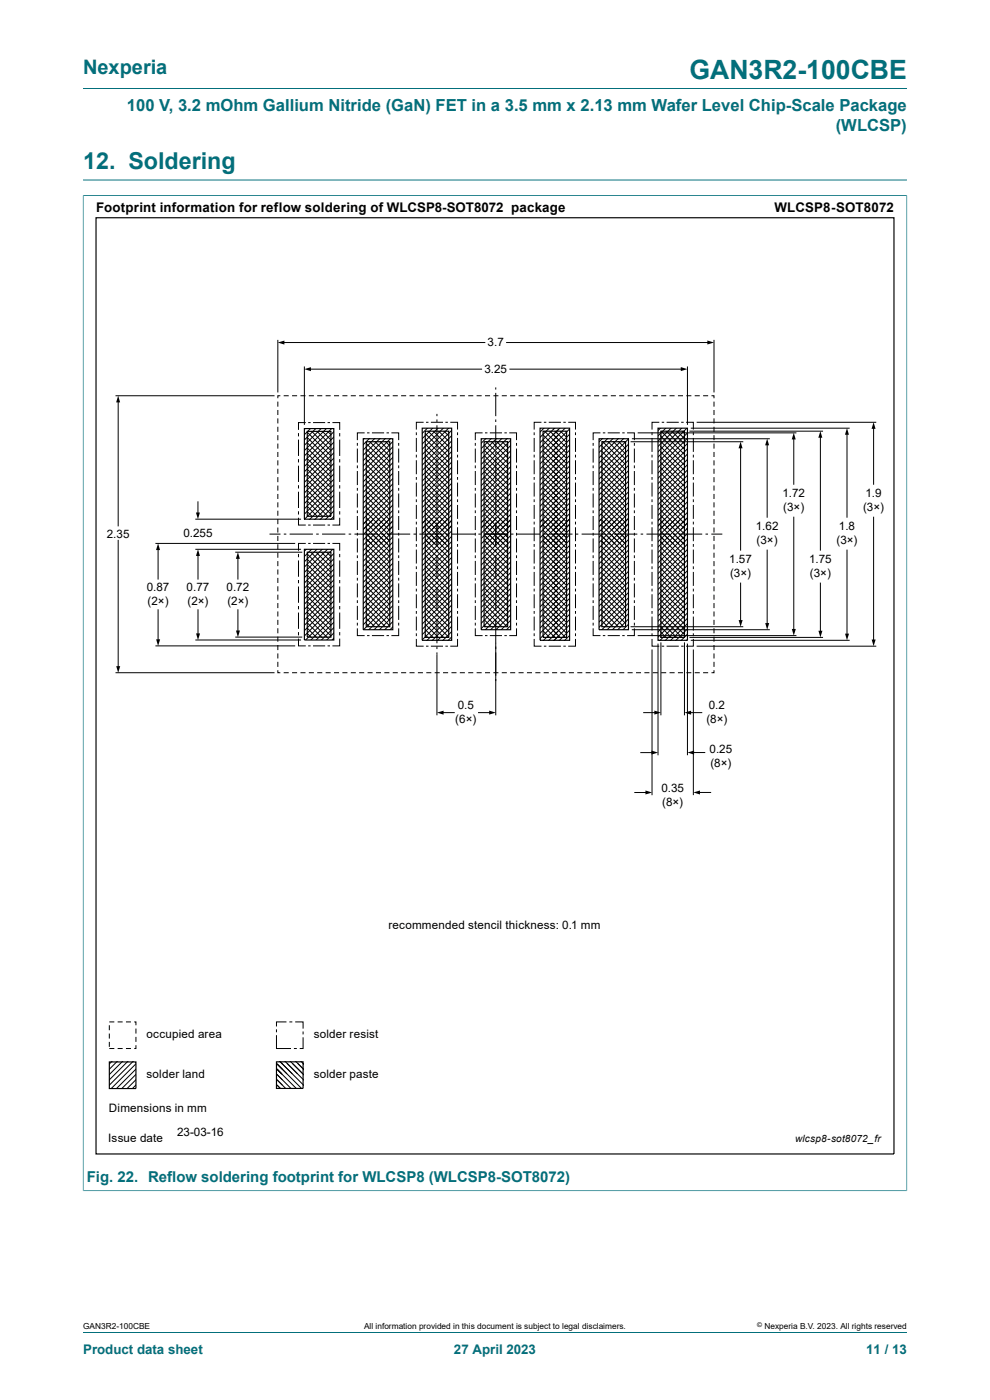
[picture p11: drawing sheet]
<svg xmlns="http://www.w3.org/2000/svg" width="210mm" height="297mm" viewBox="0 0 210 297" stroke-linecap="round" stroke-linejoin="round" font-family="sans-serif">
<path d="M17.6 18.8h174.8M17.6 38.2h174.8M17.6 41.5h174.8M17.6 41.4v211.3M192.4 41.4v211.3M17.6 252.6h174.8M17.6 282.6h174.8" fill="none" stroke="#036f7b" stroke-width=".21"/>
<g fill="none" stroke="#000" stroke-width=".25">
<path d="M20.4 46.2h169.2v198.6h-169.2zM64.6 90.9h6.2v19.2h-6.2zM65.2 91.5h5v18h-5zM77.1 93.1h6.2v40.5h-6.2zM77.7 93.7h5v39.3h-5zM89.6 90.8h6.2v45h-6.2zM90.2 91.5h5v43.7h-5zM102.1 93.1h6.2v40.5h-6.2zM102.7 93.7h5v39.3h-5zM114.6 90.8h6.2v45h-6.2zM115.2 91.5h5v43.7h-5zM127.1 93.1h6.2v40.5h-6.2z"/>
<path d="M127.7 93.7h5v39.3h-5zM139.6 90.8h6.2v45h-6.2zM140.2 91.5h5v43.7h-5zM64.6 116.5h6.2v19.3h-6.2zM65.2 117.1h5v18.1h-5zM23.2 225.3h5.6v5.6h-5.6zM58.6 225.3h5.7v5.6h-5.7z"/>
</g>
<g fill="none" stroke="#000" stroke-width=".21">
<path d="M58.9 72.1v11.1M60 72.7h42.8M64.6 77.7v12.4M65.7 78.3h36.5M107.5 72.7h42.8M108.2 78.3h36.5M145.8 77.7v12.4M151.5 72.1v11.1M24.5 84h33.7M25.1 85.1v26.5M58.9 85.2v1.1M58.9 87v1"/>
<path d="M58.9 88.8v1M58.9 90.5v1.1M58.9 92.3v1.1M58.9 94.1v1.1M58.9 95.9v1M58.9 97.7v1M58.9 99.4v1.1M59.5 84h-.6v.5M60.2 84h1M62 84h1M63.3 91.9v.7M63.3 93.3v3.4"/>
<path d="M63.3 97.4v.7M63.3 98.8v3.4M63.7 84h1.1M64.8 90.9l-.3 .2M64.9 89.6h-1.6v1.6M65.1 91.6l5.1 5.2M65.1 92.8l5.1 5.1M65.1 93.9l5.1 5.1M65.1 95l5.1 5.1M65.1 96.1l5.1 5.1M65.1 97.3l5.1 5.1M65.1 98.4l5.1 5.1"/>
<path d="M65.1 99.5l5.1 5.1M65.4 89.6h.5M65.5 84h1.1M65.9 90.9l-1.4 1.4M66.1 91.5l4.1 4.1M66.4 89.6h2.6M67 90.9l-2.5 2.5M67.2 91.5l3 3M67.3 84h1.1M68.2 90.9l-3.7 3.6M68.3 91.5l1.9 1.9M69.1 84h1"/>
<path d="M69.3 90.9l-4.8 4.7M69.4 91.5l.8 .8M69.5 89.6h.5M70.4 90.9l-5.9 5.9M70.5 89.6h1.6v1.6M70.9 84h1M70.9 91.5l-6.4 6.4M70.9 92.7l-6.4 6.3M70.9 93.8l-6.4 6.3M70.9 94.9l-6.4 6.4M70.9 96l-6.4 6.4M70.9 97.2l-6.4 6.3"/>
<path d="M70.9 98.3l-6.4 6.3M70.9 99.4l-6.4 6.3M72.1 91.9v.7M72.1 93.3v3.4M72.1 97.4v.7M72.1 98.8v3.4M72.6 84h1.1M74.4 84h1.1M75.8 94v.6M75.8 95.2v2.9M75.8 98.7v.6M75.8 99.9v3"/>
<path d="M76.2 84h1.1M77.2 93l-.2 .3M77.3 91.8h-1.5v1.6M77.6 99.6l5.1 5.1M77.6 94l5.1 5.1M77.6 95.2l5.1 5.1M77.6 96.3l5.1 5.1M77.6 97.4l5.1 5.1M77.6 98.5l5.1 5.1M77.9 91.8h.5M78 84h1M78.4 93l-1.4 1.4"/>
<path d="M78.4 93.7l4.3 4.3M78.9 91.8h2.6M79.5 93l-2.5 2.5M79.5 93.7l3.2 3.2M79.7 84h1.1M80.6 93l-3.6 3.6M80.6 93.7l2.1 2.1M81.5 84h1.1M81.7 93l-4.7 4.7M81.8 93.7l.9 .9M82 91.8h.5M82.9 93l-5.9 5.9"/>
<path d="M83 91.8h1.6v1.6M83.3 84h1.1M83.4 93.6l-6.4 6.4M83.4 94.8l-6.4 6.3M83.4 95.9l-6.4 6.3M83.4 97l-6.4 6.4M83.4 98.1l-6.4 6.4M83.4 99.2l-6.4 6.4M84.6 94v.6M84.6 95.2v2.9M84.6 98.7v.6M84.6 99.9v3"/>
<path d="M85.1 84h1.1M86.9 84h1M88.3 91.7v.6M88.3 92.9v3M88.3 96.5v.6M88.3 97.6v3M88.6 84h1.1M89.6 90.8l-.1 .1M89.9 89.6h-1.6v1.5M90.1 91.9l5.1 5.1M90.1 93.1l5.1 5.1M90.1 94.2l5.1 5.1"/>
<path d="M90.1 95.3l5.1 5.1M90.1 96.4l5.1 5.1M90.1 97.6l5.1 5M90.1 98.7l5.1 5.1M90.1 99.8l5.1 5.1M90.4 89.6h.5M90.4 84h1.1M90.7 90.8l-1.2 1.2M90.8 91.4l4.4 4.5M91.4 89.6h2.6M91.8 90.8l-2.3 2.3M91.9 91.4l3.3 3.4"/>
<path d="M92.2 84h1.1M92.7 87.8v.5M92.7 89v.5M92.7 90.2v5M92.7 95.9v.5M92.7 97.1v4.9M93 90.8l-3.5 3.4M93 91.4l2.2 2.3M94 84h1.1M94.1 90.8l-4.6 4.6M94.1 91.4l1.1 1.1M94.5 89.6h.5"/>
<path d="M95.2 90.8l-5.7 5.7M95.5 89.6h1.6v1.5M95.8 84h1M95.9 91.3l-6.4 6.3M95.9 92.4l-6.4 6.3M95.9 93.5l-6.4 6.3M95.9 94.6l-6.4 6.4M95.9 95.7l-6.4 6.4M95.9 96.9l-6.4 6.3M95.9 98l-6.4 6.3M95.9 99.1l-6.4 6.4M97.1 91.7v.6"/>
<path d="M97.1 92.9v3M97.1 96.5v.6M97.1 97.6v3M97.5 84h1.1M99.3 84h1.1M100.8 94v.6M100.8 95.2v2.9M100.8 98.7v.6M100.8 99.9v3M101.1 84h1.1M102.4 91.8h-1.6v1.6M102.6 94.3l5.1 5.1"/>
<path d="M102.6 95.4l5.1 5.1M102.6 96.6l5.1 5.1M102.6 97.7l5.1 5.1M102.6 98.8l5.1 5.1M102.6 99.9l5.1 5.1M102.9 91.8h.5M102.9 84h1M103.1 93l-1.1 1.1M103.1 93.7l4.6 4.6M103.9 91.8h2.6M104.2 93l-2.2 2.2M104.2 93.7l3.5 3.5"/>
<path d="M104.7 84h1M105.2 82.2v.4M105.2 83.3v5M105.2 89v.5M105.2 90.2v5M105.2 95.9v.5M105.2 97.1v4.9M105.3 93l-3.3 3.3M105.4 93.7l2.3 2.3M106.4 84h1.1M106.4 93l-4.4 4.4M106.5 93.7l1.2 1.2"/>
<path d="M107 91.8h.5M107.6 93l-5.6 5.6M107.6 93.7l.1 .1M108 91.8h1.6v1.6M108.2 84h1.1M108.4 93.3l-6.4 6.4M108.4 94.5l-6.4 6.3M108.4 95.6l-6.4 6.3M108.4 97.8l-6.4 6.4M108.4 96.7l-6.4 6.4M108.4 99l-6.4 6.3M109.6 94v.6"/>
<path d="M109.6 95.2v2.9M109.6 98.7v.6M109.6 99.9v3M110 84h1.1M111.8 84h1M113.3 91.7v.6M113.3 92.9v3M113.3 96.5v.6M113.3 97.6v3M113.6 84h1M114.9 89.6h-1.6v1.5M115.1 92.2l5.1 5.1"/>
<path d="M115.1 93.3l5.1 5.1M115.1 94.5l5.1 5.1M115.1 95.6l5.1 5.1M115.1 96.7l5.1 5.1M115.1 97.8l5.1 5.1M115.1 99l5.1 5.1M115.3 84h1.1M115.4 89.6h.5M115.4 90.8l-.9 .9M115.5 91.4l4.7 4.8M116.4 89.6h2.6M116.6 90.8l-2.1 2"/>
<path d="M116.6 91.4l3.6 3.7M117.1 84h1.1M117.7 90.8l-3.2 3.1M117.7 91.4l2.5 2.5M118.8 90.8l-4.3 4.3M118.8 91.4l1.4 1.4M118.9 84h1.1M119.5 89.6h.5M119.9 90.8l-5.4 5.4M120 91.4l.2 .3M120.5 89.6h1.6v1.5M120.7 84h1"/>
<path d="M120.9 95.4l-6.4 6.4M120.9 96.6l-6.4 6.3M120.9 97.7l-6.4 6.4M120.9 98.8l-6.4 6.4M120.9 99.9l-6.4 6.4M120.9 91l-6.4 6.3M120.9 92.1l-6.4 6.3M120.9 93.2l-6.4 6.4M120.9 94.3l-6.4 6.4M122.1 91.7v.6M122.1 92.9v3M122.1 96.5v.6"/>
<path d="M122.1 97.6v3M122.5 84h1M124.2 84h1.1M125.8 94v.6M125.8 95.2v2.9M125.8 98.7v.6M125.8 99.9v3M126 84h1.1M127.4 91.8h-1.6v1.6M127.6 94.6l5.1 5.1M127.6 95.7l5.1 5.1M127.6 96.8l5.1 5.2"/>
<path d="M127.6 98l5.1 5.1M127.6 99.1l5.1 5.1M127.8 93l-.8 .8M127.8 84h1.1M127.8 93.7l4.9 4.9M127.9 91.8h.5M128.9 91.8h2.6M128.9 93l-1.9 1.9M128.9 93.7l3.8 3.8M129.6 84h1M130 93l-3 3M130.1 93.7l2.6 2.6"/>
<path d="M131.2 93l-4.2 4.2M131.2 93.7l1.5 1.5M131.4 84h1M132 91.8h.5M132.3 93l-5.3 5.3M132.3 93.7l.4 .4M133 91.8h1.6v1.6M133.1 84h1.1M133.4 93.1l-6.4 6.3M133.4 94.2l-6.4 6.3M133.4 95.3l-6.4 6.4M133.4 96.4l-6.4 6.4"/>
<path d="M133.4 97.6l-6.4 6.3M133.4 98.7l-6.4 6.3M133.4 99.8l-6.4 6.4M133.8 93.7h23.9M134 93.1h29.3M134.6 94v.6M134.6 95.2v2.9M134.6 98.7v.6M134.6 99.9v3M134.9 84h1.1M135.3 91.8h33.6M136.7 84h1.1"/>
<path d="M138.3 91.7v.6M138.3 92.9v3M138.3 96.5v.6M138.3 97.6v3M138.5 84h1M139.9 89.6h-1.6v1.5M140.1 92.5l5.1 5.1M140.1 93.6l5.1 5.1M140.1 94.7l5.1 5.1M140.1 95.9l5.1 5.1M140.1 97l5.1 5.1M140.1 98.1l5.1 5.1"/>
<path d="M140.1 99.2l5.1 5.1M140.1 90.8l-.6 .6M140.2 91.4l5 5.1M140.2 84h1.1M140.4 89.6h.5M141.3 90.8l-1.8 1.7M141.3 91.4l3.9 4M141.4 89.6h2.6M142 84h1.1M142.4 90.8l-2.9 2.8M142.4 91.4l2.8 2.8M143.5 90.8l-4 4"/>
<path d="M143.6 91.4l1.6 1.7M143.8 84h1.1M144.5 89.6h.5M144.6 90.8l-5.1 5.1M144.7 91.4l.5 .6M145.5 89.6h1.6v1.5M145.6 84h1.1M145.8 90.8l-6.3 6.2M145.9 91.8l-6.4 6.3M145.9 92.9l-6.4 6.4M145.9 94l-6.4 6.4M145.9 95.2l-6.4 6.3"/>
<path d="M145.9 96.3l-6.4 6.3M145.9 97.4l-6.4 6.4M145.9 98.5l-6.4 6.4M145.9 99.7l-6.4 6.3M146.2 91.5h28.4M146.5 90.8h33.7M147.1 91.7v.6M147.1 92.9v3M147.1 96.5v.6M147.1 97.6v3M147.4 84h1M147.8 89.6h38.1"/>
<path d="M149.1 84h1.1M150.9 84h.6v.5M151.5 85.2v1.1M151.5 87v1M151.5 88.8v1M151.5 90.5v1.1M151.5 92.3v1.1M151.5 94.1v1.1M151.5 95.9v1M151.5 97.7v1M151.5 99.4v1.1M157.1 94.8v21.9"/>
<path d="M162.7 94.2v15.5M168.4 92.9v9.8M174 92.6v24.1M179.7 91.9v17.8M185.3 90.7v12M25.1 114.6v27M33 115.3h29.6M33.5 116.4v6.4M41.4 110.1h22.5M41.4 116.5h22.5M42 106.5v2.5M42 117.7v5.1"/>
<path d="M49.9 117.1h14.2M50.5 118.3v4.5M57.2 113.3h2.3M58.9 101.2v1.1M58.9 103v1.1M58.9 104.8v1.1M58.9 106.6v1M58.9 108.3v1.1M58.9 110.1v1.1M58.9 111.9v1.1M58.9 113.7v1.1M58.9 115.5v1"/>
<path d="M58.9 117.3v1M58.9 119v1.1M60.2 113.3h.5M61.4 113.3h5M63.3 109.8v1.6h1.6M63.3 102.9v.7M63.3 104.3v3.5M63.3 108.5v.7M63.3 117.5v.7M63.3 118.9v3.5M64.9 115.3h-1.6v1.5M65 116.5l-.5 .5"/>
<path d="M65.1 100.6l5.1 5.1M65.1 101.7l5.1 5.2M65.1 102.9l5.1 5.1M65.1 104l5.1 5.1M65.1 105.1l4.5 4.5M65.1 106.2l3.4 3.4M65.1 107.4l2.2 2.2M65.1 108.5l1.1 1.1M65.1 117.5l5.1 5.1M65.1 118.6l5.1 5.1M65.1 119.7l5.1 5.1M65.4 111.4h.5"/>
<path d="M65.4 115.3h.5M65.9 117.1l4.3 4.4M66.1 116.5l-1.6 1.6M66.4 111.4h2.6M66.4 115.3h2.6M67 117.1l3.2 3.2M67.1 113.3h.5M67.3 116.5l-2.8 2.7M68.1 117.1l2.1 2.1M68.3 113.3h5M68.4 116.5l-3.9 3.8M69.2 117.1l1 1"/>
<path d="M69.5 111.4h.5M69.5 115.3h.5M69.5 116.5l-5 5M70.5 115.3h1.6v1.5M70.6 116.5l-6.1 6.1M70.9 100.5l-6.4 6.4M70.9 101.6l-6.4 6.4M70.9 102.8l-6.4 6.3M70.9 103.9l-6.3 6.3M70.9 105l-5.2 5.2M70.9 106.1l-4.1 4.1M70.9 107.3l-3 2.9"/>
<path d="M70.9 108.4l-1.8 1.8M70.9 109.5l-.7 .7M70.9 117.4l-6.4 6.3M70.9 118.5l-6.4 6.3M70.9 119.6l-6.4 6.4M72.1 109.8v1.6h-1.6M72.1 102.9v.7M72.1 104.3v3.5M72.1 108.5v.7M72.1 117.5v.7M72.1 118.9v3.5M74 113.3h.5"/>
<path d="M75.2 113.3h4.9M75.8 103.5v.6M75.8 104.7v3M75.8 108.3v.6M75.8 109.5v2.9M75.8 113v.6M75.8 114.2v3M75.8 117.8v.6M75.8 119v3M77.6 108.6l5.1 5.1M77.6 109.8l5.1 5.1M77.6 110.9l5.1 5.1"/>
<path d="M77.6 112l5.1 5.1M77.6 113.1l5.1 5.1M77.6 114.3l5.1 5.1M77.6 115.4l5.1 5.1M77.6 116.5l5.1 5.1M77.6 117.6l5.1 5.1M77.6 118.7l5.1 5.1M77.6 119.9l5.1 5.1M77.6 100.8l5.1 5.1M77.6 101.9l5.1 5.1M77.6 103l5.1 5.1M77.6 104.1l5.1 5.1"/>
<path d="M77.6 105.3l5.1 5.1M77.6 106.4l5.1 5.1M77.6 107.5l5.1 5.1M80.8 113.3h.6M82.1 113.3h4.9M83.4 100.4l-6.4 6.3M83.4 101.5l-6.4 6.4M83.4 102.6l-6.4 6.4M83.4 103.7l-6.4 6.4M83.4 104.9l-6.4 6.3M83.4 106l-6.4 6.4M83.4 107.1l-6.4 6.4"/>
<path d="M83.4 108.2l-6.4 6.4M83.4 109.4l-6.4 6.3M83.4 110.5l-6.4 6.3M83.4 111.6l-6.4 6.4M83.4 112.7l-6.4 6.4M83.4 113.9l-6.4 6.3M83.4 115l-6.4 6.3M83.4 116.1l-6.4 6.4M83.4 117.2l-6.4 6.4M83.4 118.3l-6.4 6.4M83.4 119.5l-6.4 6.3M84.6 103.5v.6"/>
<path d="M84.6 104.7v3M84.6 108.3v.6M84.6 109.5v2.9M84.6 113v.6M84.6 114.2v3M84.6 117.8v.6M84.6 119v3M87.7 113.3h.5M88.3 101.2v.6M88.3 102.4v2.9M88.3 105.9v.6M88.3 107.1v3"/>
<path d="M88.3 110.7v.6M88.3 111.9v2.9M88.3 115.4v.6M88.3 116.6v3M89 113.3h4.9M90.1 112.2l5.1 5.1M90.1 102l5.1 5.1M90.1 103.2l5.1 5.1M90.1 104.3l5.1 5.1M90.1 105.4l5.1 5.1M90.1 106.5l5.1 5.1M90.1 107.7l5.1 5.1"/>
<path d="M90.1 108.8l5.1 5.1M90.1 109.9l5.1 5.1M90.1 111l5.1 5.1M90.1 113.3l5.1 5.1M90.1 114.4l5.1 5.1M90.1 115.5l5.1 5.1M90.1 116.7l5.1 5M90.1 117.8l5.1 5.1M90.1 118.9l5.1 5.1M90.1 100.9l5.1 5.1M92.7 102.7v.6M92.7 104v4.9"/>
<path d="M92.7 109.6v.6M92.7 110.9v4.9M92.7 116.5v.6M92.7 117.8v4.9M94.6 113.3h.5M95.8 113.3h5M95.9 100.2l-6.4 6.4M95.9 101.4l-6.4 6.3M95.9 102.5l-6.4 6.3M95.9 103.6l-6.4 6.4M95.9 104.7l-6.4 6.4M95.9 105.9l-6.4 6.3"/>
<path d="M95.9 107l-6.4 6.3M95.9 108.1l-6.4 6.4M95.9 110.4l-6.4 6.3M95.9 113.7l-6.4 6.4M95.9 114.8l-6.4 6.4M95.9 116l-6.4 6.3M95.9 117.1l-6.4 6.3M95.9 118.2l-6.4 6.4M95.9 119.3l-6.4 6.4M95.9 109.2l-6.4 6.4M95.9 111.5l-6.4 6.3M95.9 112.6l-6.4 6.3"/>
<path d="M97.1 101.2v.6M97.1 102.4v2.9M97.1 105.9v.6M97.1 107.1v3M97.1 110.7v.6M97.1 111.9v2.9M97.1 115.4v.6M97.1 116.6v3M100.8 103.5v.6M100.8 104.7v3M100.8 108.3v.6M100.8 109.5v2.9"/>
<path d="M100.8 113v.6M100.8 114.2v3M100.8 117.8v.6M100.8 119v3M101.5 113.3h.5M102.6 108.9l5.1 5.1M102.6 110l5.1 5.1M102.6 111.2l5.1 5.1M102.6 112.3l5.1 5.1M102.6 113.4l5.1 5.1M102.6 114.5l5.1 5.1M102.6 115.7l5.1 5.1"/>
<path d="M102.6 116.8l5.1 5.1M102.6 117.9l5.1 5.1M102.6 119l5.1 5.1M102.6 101.1l5.1 5.1M102.6 102.2l5.1 5.1M102.6 103.3l5.1 5.1M102.6 104.4l5.1 5.1M102.6 105.6l5.1 5M102.6 106.7l5.1 5.1M102.6 107.8l5.1 5.1M102.7 113.3h5M105.2 102.7v.6"/>
<path d="M105.2 104v4.9M105.2 109.6v.6M105.2 110.9v4.9M105.2 116.5v.6M105.2 117.8v4.9M108.4 104.6l-6.4 6.3M108.4 105.7l-6.4 6.4M108.4 106.8l-6.4 6.4M108.4 108l-6.4 6.3M108.4 100.1l-6.4 6.3M108.4 109.1l-6.4 6.3M108.4 110.2l-6.4 6.3"/>
<path d="M108.4 111.3l-6.4 6.4M108.4 112.4l-6.4 6.4M108.4 113.6l-6.4 6.3M108.4 114.7l-6.4 6.3M108.4 115.8l-6.4 6.4M108.4 116.9l-6.4 6.4M108.4 118.1l-6.4 6.3M108.4 119.2l-6.4 6.3M108.4 101.2l-6.4 6.4M108.4 102.3l-6.4 6.4M108.4 103.5l-6.4 6.3M108.4 113.3h.5"/>
<path d="M109.6 103.5v.6M109.6 104.7v3M109.6 108.3v.6M109.6 109.5v2.9M109.6 113v.6M109.6 114.2v3M109.6 117.8v.6M109.6 119v3M109.6 113.3h5M113.3 101.2v.6M113.3 102.4v2.9M113.3 105.9v.6"/>
<path d="M113.3 107.1v3M113.3 110.7v.6M113.3 111.9v2.9M113.3 115.4v.6M113.3 116.6v3M115.1 101.2l5.1 5.1M115.1 102.3l5.1 5.1M115.1 103.5l5.1 5M115.1 104.6l5.1 5.1M115.1 105.7l5.1 5.1M115.1 106.8l5.1 5.1M115.1 107.9l5.1 5.1"/>
<path d="M115.1 109.1l5.1 5.1M115.1 110.2l5.1 5.1M115.1 111.3l5.1 5.1M115.1 112.4l5.1 5.1M115.1 113.6l5.1 5.1M115.1 114.7l5.1 5.1M115.1 115.8l5.1 5.1M115.1 116.9l5.1 5.1M115.1 118.1l5.1 5.1M115.1 119.2l5.1 5.1M115.1 100.1l5.1 5.1M115.3 113.3h.5"/>
<path d="M116.5 113.3h4.9M117.2 113.4l2.1 2.1M120.9 101.1l-6.4 6.3M120.9 102.2l-6.4 6.4M120.9 103.3l-6.4 6.4M120.9 104.4l-6.4 6.4M120.9 105.6l-6.4 6.3M120.9 106.7l-6.4 6.3M120.9 107.8l-6.4 6.4M120.9 108.9l-6.4 6.4M120.9 110l-6.4 6.4M120.9 111.2l-6.4 6.3"/>
<path d="M120.9 112.3l-6.4 6.4M120.9 113.4l-6.4 6.4M120.9 114.5l-6.4 6.4M120.9 115.7l-6.4 6.3M120.9 116.8l-6.4 6.4M120.9 117.9l-6.4 6.4M120.9 119l-6.4 6.4M122.1 101.2v.6M122.1 102.4v2.9M122.1 105.9v.6M122.1 107.1v3M122.1 110.7v.6"/>
<path d="M122.1 111.9v2.9M122.1 115.4v.6M122.1 116.6v3M122.1 113.3h.6M123.4 113.3h4.9M125.8 103.5v.6M125.8 104.7v3M125.8 108.3v.6M125.8 109.5v2.9M125.8 113v.6M125.8 114.2v3M125.8 117.8v.6"/>
<path d="M125.8 119v3M127.6 109.2l5.1 5.1M127.6 110.3l5.1 5.1M127.6 111.4l5.1 5.2M127.6 112.6l5.1 5.1M127.6 113.7l5.1 5.1M127.6 114.8l5.1 5.1M127.6 115.9l5.1 5.2M127.6 117.1l5.1 5.1M127.6 118.2l5.1 5.1M127.6 119.3l5.1 5.1M127.6 100.2l5.1 5.1"/>
<path d="M127.6 101.3l5.1 5.2M127.6 102.5l5.1 5.1M127.6 103.6l5.1 5.1M127.6 104.7l5.1 5.1M127.6 105.8l5.1 5.1M127.6 107l5.1 5.1M127.6 108.1l5.1 5.1M129 113.3h.5M130.3 113.3h4.9M133.4 100.9l-6.4 6.4M133.4 102.1l-6.4 6.3M133.4 103.2l-6.4 6.3"/>
<path d="M133.4 104.3l-6.4 6.3M133.4 105.4l-6.4 6.4M133.4 106.6l-6.4 6.3M133.4 107.7l-6.4 6.3M133.4 108.8l-6.4 6.3M133.4 109.9l-6.4 6.4M133.4 111l-6.4 6.4M133.4 112.2l-6.4 6.3M133.4 113.3l-6.4 6.3M133.4 114.4l-6.4 6.4M133.4 115.5l-6.4 6.4M133.4 116.7l-6.4 6.3"/>
<path d="M133.4 117.8l-6.4 6.3M133.4 118.9l-6.4 6.4M134.6 103.5v.6M134.6 104.7v3M134.6 108.3v.6M134.6 109.5v2.9M134.6 113v.6M134.6 114.2v3M134.6 117.8v.6M134.6 119v3M135.9 113.3h.5M137.1 113.3h5"/>
<path d="M138.3 101.2v.6M138.3 102.4v2.9M138.3 105.9v.6M138.3 107.1v3M138.3 110.7v.6M138.3 111.9v2.9M138.3 115.4v.6M138.3 116.6v3M140.1 101.5l5.1 5.1M140.1 102.6l5.1 5.1M140.1 103.7l5.1 5.1M140.1 104.9l5.1 5.1"/>
<path d="M140.1 106l5.1 5.1M140.1 107.1l5.1 5.1M140.1 108.2l5.1 5.1M140.1 109.4l5.1 5.1M140.1 110.5l5.1 5.1M140.1 111.6l5.1 5.1M140.1 112.7l5.1 5.1M140.1 113.8l5.1 5.1M140.1 115l5.1 5.1M140.1 116.1l5.1 5.1M140.1 117.2l5.1 5.1M140.1 118.3l5.1 5.1"/>
<path d="M140.1 119.5l5.1 5.1M140.1 100.4l5.1 5.1M142.8 113.3h.5M144 113.3h5M145.9 100.8l-6.4 6.3M145.9 101.9l-6.4 6.3M145.9 103l-6.4 6.4M145.9 104.2l-6.4 6.3M145.9 105.3l-6.4 6.3M145.9 106.4l-6.4 6.3M145.9 107.5l-6.4 6.4M145.9 108.6l-6.4 6.4"/>
<path d="M145.9 109.8l-6.4 6.3M145.9 110.9l-6.4 6.3M145.9 112l-6.4 6.4M145.9 113.1l-6.4 6.4M145.9 114.3l-6.4 6.3M145.9 115.4l-6.4 6.3M145.9 116.5l-6.4 6.4M145.9 117.6l-6.4 6.4M145.9 118.8l-6.4 6.3M145.9 119.9l-6.4 6.3M147.1 101.2v.6M147.1 102.4v2.9"/>
<path d="M147.1 105.9v.6M147.1 107.1v3M147.1 110.7v.6M147.1 111.9v2.9M147.1 115.4v.6M147.1 116.6v3M149.7 113.3h.5M150.9 113.3h2.3M151.5 101.2v1.1M151.5 103v1.1M151.5 104.8v1.1M151.5 106.6v1"/>
<path d="M151.5 108.3v1.1M151.5 110.1v1.1M151.5 111.9v1.1M151.5 113.7v1.1M151.5 115.5v1M151.5 117.3v1M151.5 119v1.1M162.7 116.7v15.8M168.4 109.7v24M179.7 116.7v18M185.3 109.7v26.3M33 137h29.6"/>
<path d="M33.5 129.4v6.5M41.4 135.8h22.5M42 129.4v5.3M49.9 135.2h14.2M50.5 129.4v4.6M58.9 120.8v1.1M58.9 122.6v1.1M58.9 124.4v1M58.9 126.2v1M58.9 127.9v1.1M58.9 129.7v1.1M58.9 131.5v1.1"/>
<path d="M58.9 133.3v1M58.9 135.1v1M58.9 136.8v1.1M58.9 138.6v1.1M63.3 135.5v1.5h1.6M63.3 123v.7M63.3 124.4v3.5M63.3 128.6v.7M63.3 130v3.4M63.3 134.1v.7M65.1 120.8l5.1 5.2M65.1 122l5.1 5.1"/>
<path d="M65.1 123.1l5.1 5.1M65.1 124.2l5.1 5.1M65.1 125.3l5.1 5.2M65.1 126.5l5.1 5.1M65.1 127.6l5.1 5.1M65.1 128.7l5.1 5.1M65.1 129.8l5.1 5.1M65.1 131l4.3 4.2M65.1 132.1l3.2 3.1M65.1 133.2l2 2M65.1 134.3l.9 .9M65.4 137h.5"/>
<path d="M66.4 137h2.6M69.5 137h.5M70.9 120.7l-6.4 6.4M70.9 121.9l-6.4 6.3M70.9 123l-6.4 6.3M70.9 124.1l-6.4 6.4M70.9 125.2l-6.4 6.4M70.9 126.4l-6.4 6.3M70.9 127.5l-6.4 6.3M70.9 128.6l-6.4 6.4M70.9 129.7l-6.1 6.1M70.9 130.9l-5 4.9"/>
<path d="M70.9 132l-3.9 3.8M70.9 133.1l-2.8 2.7M70.9 134.2l-1.6 1.6M70.9 135.4l-.5 .4M72.1 135.5v1.5h-1.6M72.1 123v.7M72.1 124.4v3.5M72.1 128.6v.7M72.1 130v3.4M72.1 134.1v.7M75.8 133.3v1.5h1.5M75.8 122.6v.6"/>
<path d="M75.8 123.8v2.9M75.8 127.3v.6M75.8 128.5v3M75.8 132.1v.6M77.6 125.5l5.1 5.1M77.6 126.6l5.1 5.1M77.6 127.7l5.1 5.1M77.6 130l3.1 3M77.6 121l5.1 5.1M77.6 122.1l5.1 5.1M77.6 123.2l5.1 5.1M77.6 124.4l5.1 5.1"/>
<path d="M77.6 128.9l4.2 4.1M77.6 131.1l1.9 1.9M77.6 132.2l.8 .8M77.9 134.8h.5M78.9 134.8h2.6M82 134.8h.5M83.4 120.6l-6.4 6.4M83.4 121.7l-6.4 6.4M83.4 122.8l-6.4 6.4M83.4 124l-6.4 6.3M83.4 125.1l-6.4 6.4M83.4 126.2l-6.4 6.4"/>
<path d="M83.4 127.3l-6.3 6.3M83.4 128.5l-5.2 5.1M83.4 129.6l-4.1 4M83.4 130.7l-3 2.9M83.4 131.8l-1.8 1.8M83.4 133l-.7 .6M84.6 133.3v1.5h-1.6M84.6 122.6v.6M84.6 123.8v2.9M84.6 127.3v.6M84.6 128.5v3M84.6 132.1v.6"/>
<path d="M88.3 135.5v1.6h1.6M88.3 120.1v.6M88.3 121.3v3M88.3 124.9v.6M88.3 126.1v2.9M88.3 129.6v.6M88.3 130.8v3M88.3 134.4v.5M90.1 121.1l5.1 5.1M90.1 122.3l5.1 5.1M90.1 123.4l5.1 5.1M90.1 124.5l5.1 5.1"/>
<path d="M90.1 125.6l5.1 5.1M90.1 126.8l5.1 5.1M90.1 127.9l5.1 5.1M90.1 129l5.1 5.1M90.1 130.1l5.1 5.1M90.1 131.3l4.1 4M90.1 132.4l2.9 2.9M90.1 133.5l1.8 1.8M90.1 134.6l.7 .7M90.1 120l5.1 5.1M90.4 137.1h.5M91.4 137.1h2.6"/>
<path d="M92.7 123.4v.5M92.7 124.6v5M92.7 130.3v.5M92.7 131.5v5M92.7 137.2v.5M92.7 138.4v13.3M94.5 137.1h.5M95.9 120.5l-6.4 6.3M95.9 121.6l-6.4 6.3M95.9 122.7l-6.4 6.4M95.9 123.8l-6.4 6.4M95.9 125l-6.4 6.3"/>
<path d="M95.9 126.1l-6.4 6.3M95.9 127.2l-6.4 6.3M95.9 128.3l-6.4 6.4M95.9 129.5l-6.4 6.3M95.9 130.6l-5.4 5.3M95.9 131.7l-4.2 4.2M95.9 132.8l-3.1 3.1M95.9 133.9l-2 2M95.9 135.1l-.9 .8M97.1 135.5v1.6h-1.6M97.1 120.1v.6M97.1 121.3v3"/>
<path d="M97.1 124.9v.6M97.1 126.1v2.9M97.1 129.6v.6M97.1 130.8v3M97.1 134.4v.5M100.8 133.3v1.5h1.6M100.8 122.6v.6M100.8 123.8v2.9M100.8 127.3v.6M100.8 128.5v3M100.8 132.1v.6M102.6 120.2l5.1 5"/>
<path d="M102.6 121.3l5.1 5.1M102.6 122.4l5.1 5.1M102.6 123.5l5.1 5.1M102.6 124.6l5.1 5.1M102.6 125.8l5.1 5.1M102.6 126.9l5.1 5.1M102.6 128l5 5M102.6 129.1l3.9 3.9M102.6 130.3l2.8 2.7M102.6 131.4l1.6 1.6M102.6 132.5l.5 .5M102.9 134.8h.5"/>
<path d="M103.9 134.8h2.6M105.2 123.4v.5M105.2 124.6v5M105.2 130.3v.5M105.2 131.5v20.2M107 134.8h.5M108.4 120.3l-6.4 6.4M108.4 121.4l-6.4 6.4M108.4 122.6l-6.4 6.3M108.4 123.7l-6.4 6.3M108.4 124.8l-6.4 6.4M108.4 125.9l-6.4 6.4"/>
<path d="M108.4 127.1l-6.4 6.3M108.4 128.2l-5.5 5.4M108.4 129.3l-4.4 4.3M108.4 130.4l-3.2 3.2M108.4 131.5l-2.1 2.1M108.4 132.7l-1 .9M109.6 133.3v1.5h-1.6M109.6 122.6v.6M109.6 123.8v2.9M109.6 127.3v.6M109.6 128.5v3M109.6 132.1v.6"/>
<path d="M113.3 135.5v1.6h1.6M113.3 120.1v.6M113.3 121.3v3M113.3 124.9v.6M113.3 126.1v2.9M113.3 129.6v.6M113.3 130.8v3M113.3 134.4v.5M115.1 121.4l5.1 5.1M115.1 122.6l5.1 5M115.1 123.7l5.1 5.1M115.1 124.8l5.1 5.1"/>
<path d="M115.1 125.9l5.1 5.1M115.1 127l5.1 5.1M115.1 128.2l5.1 5.1M115.1 129.3l5.1 5.1M115.1 130.4l4.9 4.9M115.1 131.5l3.8 3.8M115.1 132.7l2.6 2.6M115.1 133.8l1.5 1.5M115.1 134.9l.4 .4M115.1 120.3l5.1 5.1M115.4 137.1h.5M116.4 137.1h2.6"/>
<path d="M119.5 137.1h.5M120.9 120.2l-6.4 6.3M120.9 121.3l-6.4 6.4M120.9 122.4l-6.4 6.4M120.9 123.5l-6.4 6.4M120.9 124.7l-6.4 6.3M120.9 125.8l-6.4 6.3M120.9 126.9l-6.4 6.4M120.9 128l-6.4 6.4M120.9 129.1l-6.4 6.4M120.9 130.3l-5.6 5.6M120.9 131.4l-4.5 4.5"/>
<path d="M120.9 132.5l-3.4 3.4M120.9 133.6l-2.3 2.3M120.9 134.8l-1.1 1.1M122.1 135.5v1.6h-1.6M122.1 120.1v.6M122.1 121.3v3M122.1 124.9v.6M122.1 126.1v2.9M122.1 129.6v.6M122.1 130.8v3M122.1 134.4v.5M125.8 133.3v1.5h1.6"/>
<path d="M125.8 122.6v.6M125.8 123.8v2.9M125.8 127.3v.6M125.8 128.5v3M125.8 132.1v.6M127.6 120.4l5.1 5.2M127.6 121.6l5.1 5.1M127.6 122.7l5.1 5.1M127.6 123.8l5.1 5.1M127.6 124.9l5.1 5.1M127.6 126.1l5.1 5.1M127.6 127.2l5.1 5.1"/>
<path d="M127.6 128.3l4.7 4.7M127.6 129.4l3.6 3.6M127.6 130.5l2.5 2.5M127.6 131.7l1.4 1.3M127.6 132.8l.2 .2M127.9 134.8h.5M128.9 134.8h2.6M132 134.8h.5M133.4 120l-6.4 6.4M133.4 121.2l-6.4 6.3M133.4 122.3l-6.4 6.3M133.4 123.4l-6.4 6.3"/>
<path d="M133.4 124.5l-6.4 6.4M133.4 125.6l-6.4 6.4M133.4 126.8l-6.4 6.3M133.4 127.9l-5.8 5.7M133.4 129l-4.7 4.6M133.4 130.1l-3.5 3.5M133.4 131.3l-2.4 2.3M133.4 132.4l-1.3 1.2M133.4 133.5l-.2 .1M133.8 133h23.9M134 133.6h29.3M134.6 133.3v1.5h-1.6"/>
<path d="M134.6 122.6v.6M134.6 123.8v2.9M134.6 127.3v.6M134.6 128.5v3M134.6 132.1v.6M135.3 134.8h33.6M138.3 135.5v1.6h1.6M138.3 120.1v.6M138.3 121.3v3M138.3 124.9v.6M138.3 126.1v2.9M138.3 129.6v.6"/>
<path d="M138.3 130.8v3M138.3 134.4v.5M138.3 137.8v30.9M139.6 136.5v23.7M140.1 121.7l5.1 5.1M140.1 122.8l5.1 5.1M140.1 124l5.1 5.1M140.1 125.1l5.1 5.1M140.1 126.2l5.1 5.1M140.1 127.3l5.1 5.1M140.1 128.5l5.1 5M140.1 129.6l5.1 5.1"/>
<path d="M140.1 130.7l4.6 4.6M140.1 131.8l3.5 3.5M140.1 132.9l2.4 2.4M140.1 134.1l1.2 1.2M140.1 135.2l.1 .1M140.1 120.6l5.1 5.1M140.2 136.3v15.4M140.4 137.1h.5M141.4 137.1h2.6M144.5 137.1h.5M145.2 136.3v15.4M145.8 136.5v23.7"/>
<path d="M145.9 121l-6.4 6.3M145.9 122.1l-6.4 6.4M145.9 123.3l-6.4 6.3M145.9 124.4l-6.4 6.3M145.9 125.5l-6.4 6.3M145.9 126.6l-6.4 6.4M145.9 127.7l-6.4 6.4M145.9 128.9l-6.4 6.3M145.9 130l-5.9 5.9M145.9 131.1l-4.8 4.8M145.9 132.2l-3.7 3.7M145.9 133.4l-2.5 2.5"/>
<path d="M145.9 134.5l-1.4 1.4M145.9 135.6l-.3 .3M146.2 135.2h28.4M146.5 135.8h33.7M147.1 135.5v1.6h-1.6M147.1 120.1v.6M147.1 121.3v3M147.1 124.9v.6M147.1 126.1v2.9M147.1 129.6v.6M147.1 130.8v3M147.1 134.4v.5"/>
<path d="M147.1 137.8v30.9M147.8 137.1h38.1M151.5 120.8v1.1M151.5 122.6v1.1M151.5 124.4v1M151.5 126.2v1M151.5 127.9v1.1M151.5 129.7v1.1M151.5 131.5v1.1M151.5 133.3v1M151.5 135.1v1M151.5 136.8v1.1"/>
<path d="M151.5 138.6v1.1M157.1 123.7v8.1M174 123.7v10.4M24.5 142.7h33.7M58.9 142.2v.5h.6M58.9 140.4v1.1M60.2 142.7h1M62 142.7h1M63.7 142.7h1.1M65.5 142.7h1.1M67.3 142.7h1.1M69.1 142.7h1"/>
<path d="M70.9 142.7h1M72.6 142.7h1.1M74.4 142.7h1.1M76.2 142.7h1.1M78 142.7h1M79.7 142.7h1.1M81.5 142.7h1.1M83.3 142.7h1.1M85.1 142.7h1.1M86.9 142.7h1M88.6 142.7h1.1M90.4 142.7h1.1"/>
<path d="M92.2 142.7h1.1M93.8 151.2h2.6M94 142.7h1.1M95.8 142.7h1M97.5 142.7h1.1M99.3 142.7h1.1M101.1 142.7h1.1M101.5 151.2h2.5M102.9 142.7h1M104.7 142.7h1M106.4 142.7h1.1M108.2 142.7h1.1"/>
<path d="M110 142.7h1.1M111.8 142.7h1M113.6 142.7h1M115.3 142.7h1.1M117.1 142.7h1.1M118.9 142.7h1.1M120.7 142.7h1M122.5 142.7h1M124.2 142.7h1.1M126 142.7h1.1M127.8 142.7h1.1M129.6 142.7h1"/>
<path d="M131.4 142.7h1M133.1 142.7h1.1M134.9 142.7h1.1M135.9 159.7h2.6M136.5 151.2h2.6M136.7 142.7h1.1M138.5 142.7h1M140.2 142.7h1.1M142 142.7h1.1M143.8 142.7h1.1M145.6 142.7h1.1M146.3 151.2h2.6"/>
<path d="M147 159.6h2.5M147.4 142.7h1M149.1 142.7h1.1M151.5 142.2v.5h-.6M151.5 140.4v1.1M134.7 168.1h2.5M148.2 168.1h2.5M23.2 216.8h1M23.2 217.5v1.1M23.2 219.3v1M25 216.8h1M26.7 216.8h1.1"/>
<path d="M28.5 216.8h.3v.7M28.8 218.2v1.1M28.8 220v1M58.6 219.6v2.8h3.1M58.6 218.4v.6M60.8 216.8h-2.2v1M61.4 216.8h.6M62.6 216.8h1.7v1.4M64.3 218.8v.6M23.2 222.4h1M23.2 221v1.1M23.7 225.2l-.6 .6"/>
<path d="M24.8 225.2l-1.7 1.7M25 222.4h1M25.9 225.2l-2.8 2.8M26.7 222.4h1.1M27 225.2l-3.9 3.9M28.2 225.2l-5.1 5.1M28.8 221.7v.7h-.3M28.9 225.6l-5.4 5.4M28.9 226.8l-4.2 4.2M28.9 227.9l-3.1 3.1M28.9 229l-2 2M28.9 230.1l-.9 .9"/>
<path d="M58.6 226.7l4.3 4.3M58.6 227.8l3.2 3.2M58.6 228.9l2 2.1M58.6 230l.9 1M58.6 225.5l5.4 5.5M59.4 225.2l4.9 5M60.5 225.2l3.8 3.8M61.6 225.2l2.7 2.7M62.3 222.4h.7M62.8 225.2l1.5 1.6M63.9 225.2l.4 .5M64.3 220.1v2.3h-.7"/>
</g>
<g fill="#000">
<path d="M58.9 72.7l1.4-.4v.8zM64.5 78.3l1.5-.4v.8zM144.4 77.9l1.4 .4-1.4 .4zM150 72.2l1.5 .5-1.5 .4zM25.1 84l.4 1.4h-.9zM157.1 93.7l.4 1.4h-.8zM162.7 93.1l.4 1.4h-.8zM168.4 91.8l.4 1.4h-.9zM174 91.5l.4 1.4h-.8zM179.7 90.8l.4 1.4h-.9zM185.3 89.6l.4 1.4h-.8zM33.5 115.3l.4 1.4h-.8z"/>
<path d="M41.6 108.7h.8l-.4 1.4zM42 116.5l.4 1.4h-.8zM50.5 117.1l.4 1.5h-.9zM33.1 135.6h.9l-.5 1.4zM41.6 134.4h.8l-.4 1.4zM50.1 133.8h.8l-.4 1.4zM156.7 131.5h.8l-.4 1.5zM162.3 132.2h.9l-.5 1.4zM168 133.4h.8l-.4 1.4zM173.6 133.8h.9l-.5 1.4zM179.3 134.4h.8l-.4 1.4zM184.9 135.7h.8l-.4 1.4z"/>
<path d="M24.7 141.3h.8l-.4 1.4zM92.7 151.2l1.4-.4v.8zM103.8 150.7l1.4 .5-1.4 .4zM138.2 159.2l1.4 .5-1.4 .4zM138.8 150.7l1.4 .5-1.4 .4zM145.2 151.2l1.4-.4v.8zM136.9 167.7l1.4 .4-1.4 .4zM145.8 159.6l1.4-.4v.9zM147.1 168.1l1.4-.4v.8z"/>
</g>
<text font-size="5.6" fill="#036f7b" x="146.3" y="16.8">GAN3R2-100CBE</text>
<text font-size="4.9" fill="#036f7b" x="17.6" y="35.9">12. Soldering</text>
<text font-size="4.2" fill="#036f7b" x="17.6" y="15.6">Nexperia</text>
<g font-size="3.5" fill="#036f7b">
<text x="26.9" y="23.7">100 V, 3.2 mOhm Gallium Nitride (GaN) FET in a 3.5 mm x 2.13 mm Wafer Level Chip-Scale Package</text>
<text x="177.3" y="27.9">(WLCSP)</text>
</g>
<text font-size="3.2" fill="#036f7b" x="18.4" y="250.8">Fig. 22. Reflow soldering footprint for WLCSP8 (WLCSP8-SOT8072)</text>
<g font-size="2.8">
<text x="20.4" y="44.9">Footprint information for reflow soldering of WLCSP8-SOT8072 package</text>
<text x="164.3" y="44.9">WLCSP8-SOT8072</text>
</g>
<g font-size="2.8" fill="#036f7b">
<text x="17.6" y="287.2">Product data sheet</text>
<text x="96.3" y="287.2">27 April 2023</text>
<text x="183.7" y="287.2">11 / 13</text>
</g>
<g font-size="2.5">
<text x="103.4" y="73.5">3.7</text>
<text x="102.8" y="79.1">3.25</text>
<text x="166" y="105.5">1.72</text>
<text x="183.6" y="105.5">1.9</text>
<text x="38.9" y="114">0.255</text>
<text x="160.3" y="112.5">1.62</text>
<text x="166.1" y="108.5">(3×)</text>
<text x="177.9" y="112.5">1.8</text>
<text x="183.1" y="108.5">(3×)</text>
<text x="22.7" y="114">2.35</text>
<text x="154.7" y="119.5">1.57</text>
<text x="160.5" y="115.5">(3×)</text>
<text x="171.6" y="119.5">1.75</text>
<text x="177.4" y="115.5">(3×)</text>
<text x="31.1" y="125.3">0.87</text>
<text x="39.6" y="125.3">0.77</text>
<text x="48.1" y="125.3">0.72</text>
<text x="154.9" y="122.5">(3×)</text>
<text x="171.8" y="122.5">(3×)</text>
<text x="31.3" y="128.3">(2×)</text>
<text x="39.8" y="128.3">(2×)</text>
<text x="48.2" y="128.3">(2×)</text>
<text x="96.6" y="153.3">(6×)</text>
<text x="97.1" y="150.4">0.5</text>
<text x="149.8" y="153.3">(8×)</text>
<text x="150.4" y="150.4">0.2</text>
<text x="150.5" y="159.6">0.25</text>
<text x="150.7" y="162.6">(8×)</text>
<text x="140.3" y="168.1">0.35</text>
<text x="140.5" y="171.1">(8×)</text>
<text x="82.4" y="197">recommended stencil thickness: 0.1 mm</text>
<text x="31.1" y="220.3">occupied area</text>
<text x="66.5" y="220.3">solder resist</text>
<text x="31.1" y="228.7">solder land</text>
<text x="66.5" y="228.7">solder paste</text>
<text x="23.1" y="235.8">Dimensions in mm</text>
<text x="22.9" y="242.2">Issue date</text>
<text x="37.6" y="240.9">23-03-16</text>
</g>
<text font-size="2.1" x="168.7" y="242.3">wlcsp8-sot8072_fr</text>
<g font-size="1.8">
<text x="17.6" y="282">GAN3R2-100CBE</text>
<text x="77.2" y="282">All information provided in this document is subject to legal disclaimers.</text>
<text x="162.2" y="282">Nexperia B.V. 2023. All rights reserved</text>
</g>
<text font-size="1.4" x="160.6" y="281.6">©</text>
</svg>
